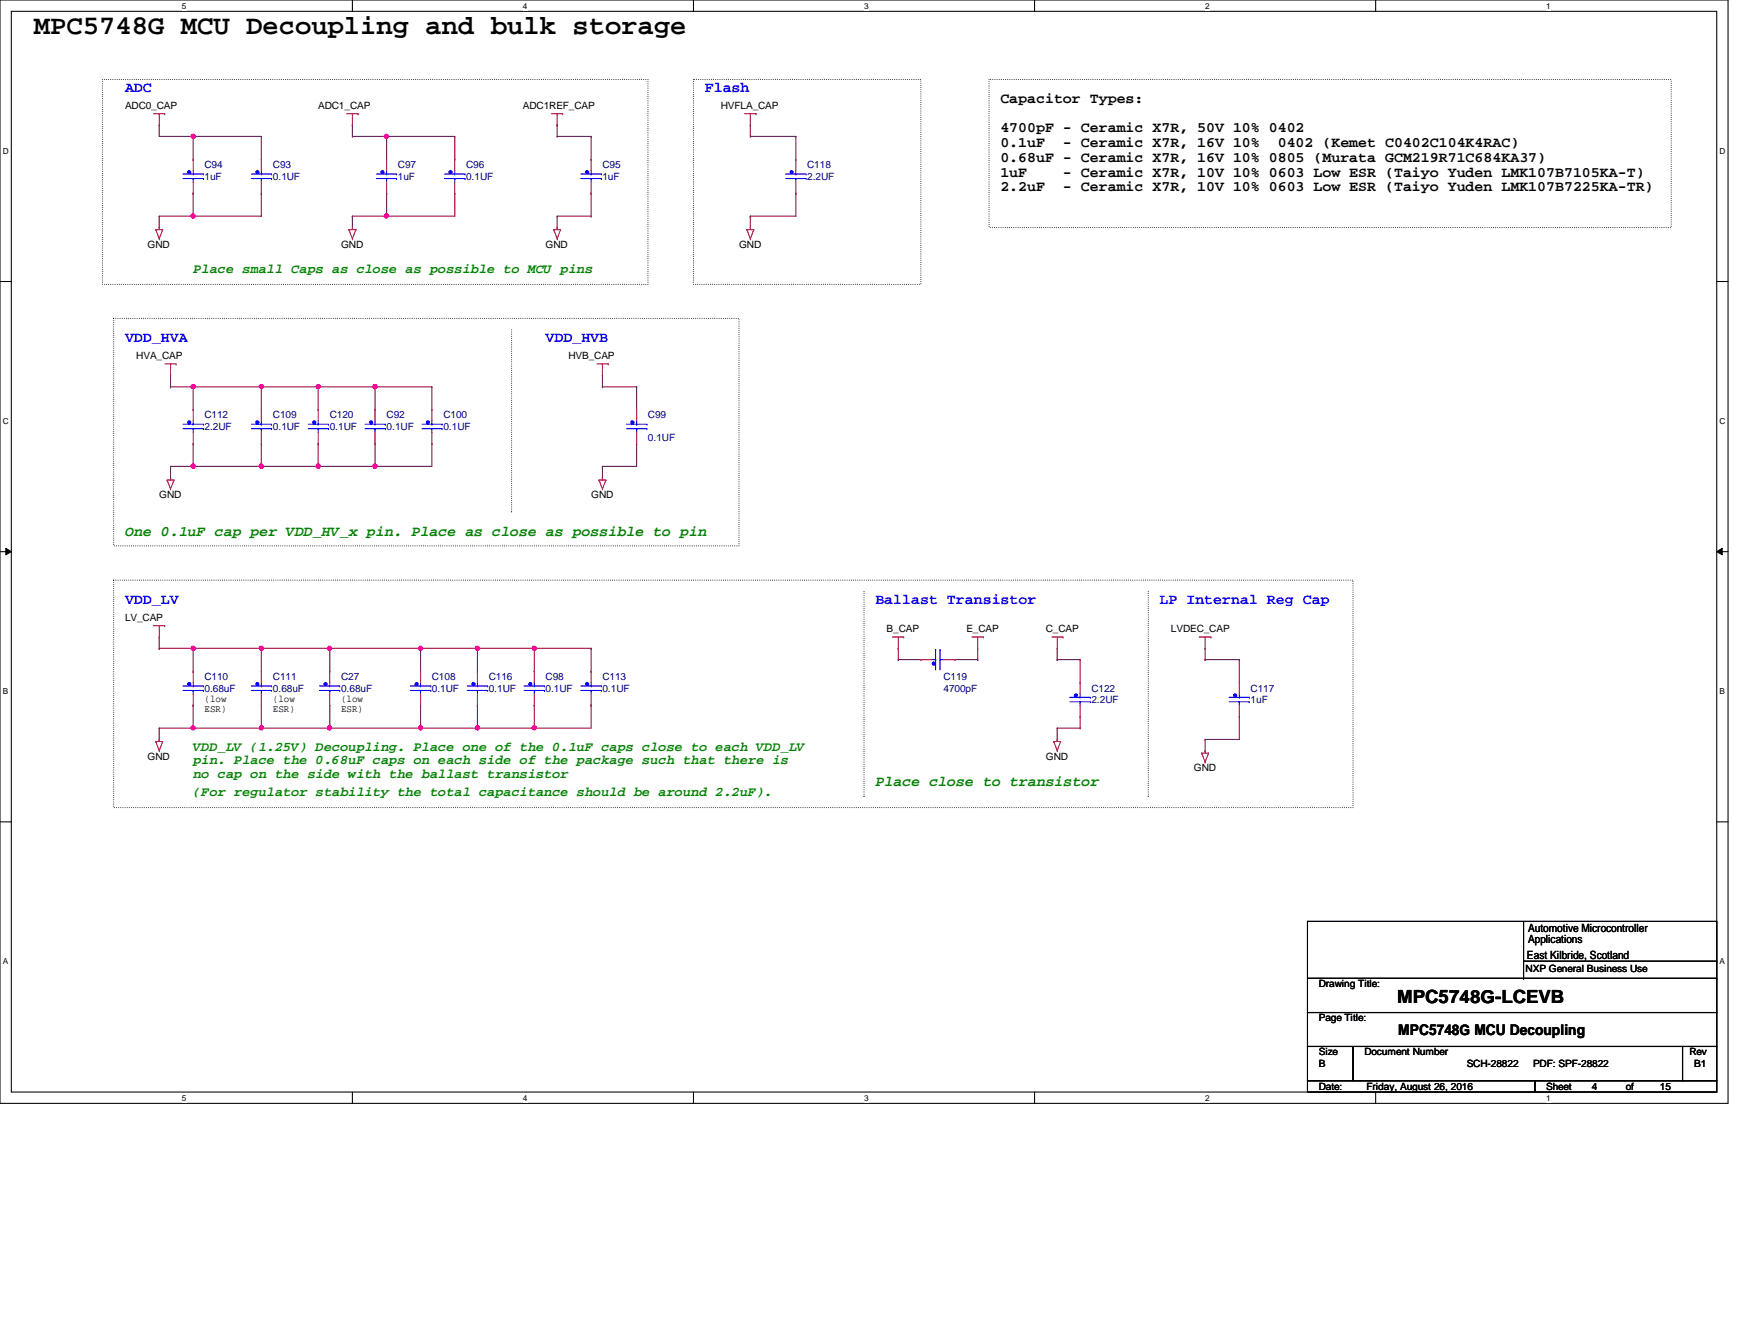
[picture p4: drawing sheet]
<svg xmlns="http://www.w3.org/2000/svg" width="279mm" height="216mm" viewBox="0 0 279 216" stroke-linecap="round" stroke-linejoin="round" font-family="sans-serif">
<path d="M0 0h278v177.4h-278zM1.8 1.8h274.3v173.8h-274.3z" fill="none" stroke="#000" stroke-width=".17"/>
<g fill="#fff">
<path d="M29.3 .2h.7v1.5h-.7z"/>
<path d="M29.3 175.8h.7v1.4h-.7z"/>
</g>
<path d="M56.7 0v1.8M56.7 175.6v1.8" fill="none" stroke="#000" stroke-width=".17"/>
<g fill="#fff">
<path d="M84.1 .2h.7v1.5h-.7z"/>
<path d="M84.1 175.8h.7v1.4h-.7z"/>
</g>
<path d="M111.5 0v1.8M111.5 175.6v1.8" fill="none" stroke="#000" stroke-width=".17"/>
<g fill="#fff">
<path d="M139 .2h.7v1.5h-.7z"/>
<path d="M139 175.8h.7v1.4h-.7z"/>
</g>
<path d="M166.4 0v1.8M166.4 175.6v1.8" fill="none" stroke="#000" stroke-width=".17"/>
<g fill="#fff">
<path d="M193.8 .2h.8v1.5h-.8z"/>
<path d="M193.8 175.8h.8v1.4h-.8z"/>
</g>
<path d="M221.3 0v1.8M221.3 175.6v1.8" fill="none" stroke="#000" stroke-width=".17"/>
<g fill="#fff">
<path d="M248.7 .2h.7v1.5h-.7z"/>
<path d="M248.7 175.8h.7v1.4h-.7z"/>
<path d="M.5 23.5h.9v1.5h-.9z"/>
<path d="M276.6 23.5h.9v1.5h-.9z"/>
<path d="M.5 67h.9v1.5h-.9z"/>
<path d="M276.6 67h.9v1.5h-.9z"/>
</g>
<path d="M0 45.3h1.8M276.1 45.3h1.9" fill="none" stroke="#000" stroke-width=".17"/>
<g fill="#fff">
<path d="M.5 110.4h.8v1.5h-.8z"/>
<path d="M276.6 110.4h.9v1.5h-.9z"/>
</g>
<path d="M0 88.7h1.8M276.1 88.7h1.9" fill="none" stroke="#000" stroke-width=".17"/>
<path d="M.9 88.1l.9 .6-.9 .5zM276.1 88.7l.9-.6v1.1z" fill="#000"/>
<path d="M.9 88.1l.9 .6-.9 .5zM276.1 88.7l.9-.6v1.1z" fill="none" stroke="#000" stroke-width=".16"/>
<g fill="#fff">
<path d="M.5 153.8h.8v1.5h-.8z"/>
<path d="M276.6 153.8h.9v1.5h-.9z"/>
</g>
<g fill="none" stroke="#000" stroke-width=".17">
<path d="M0 132.1h1.8M276.1 132.1h1.9M210.3 148.1h65.8v14.7h-65.8zM210.3 157.3h65.8M245.1 157.3h.1M245.1 148.1v9.2M245.1 154.5h31M276.1 157.3h.1M276.1 154.5h.1M210.3 162.8h65.8v5.4h-65.8zM210.3 168.2h7.3v5.5h-7.3zM210.3 173.7h36.6v1.9h-36.6z"/>
<path d="M217.6 168.2h53v5.5h-53zM246.9 173.7h29.2v1.9h-29.2zM270.6 168.2h5.5v5.5h-5.5z"/>
</g>
<path d="M16.5 12.8h87.7v32.9h-87.7zM111.5 12.8h36.6v32.9h-36.6zM159.1 12.8h109.7v23.8h-109.7zM18.3 51.2h100.6v36.6h-100.6zM82.3 53v29.3M18.3 93.3h199.3v36.5h-199.3zM82.3 82.3h.1M139 95.1v32.9M184.7 95.1v32.9M139 128h.1M184.7 128h.1" fill="none" stroke="#000" stroke-width=".17" stroke-dasharray="0 .3"/>
<g fill="none" stroke="#f00" stroke-width=".17">
<path d="M24.7 18.3h1.8M25.6 18.3v1.8M26.5 18.3h.1M55.8 18.3h1.8M56.7 18.3v1.8M57.6 18.3h.1M88.7 18.3h1.8M89.6 18.3v1.8M90.5 18.3h.1M119.8 18.3h1.8M120.7 18.3v1.8M121.6 18.3h.1"/>
<path d="M25.1 36.9h.1M25.1 36.9h1.1M25.1 36.9l.5 1.5M25.6 20.1h.1M25.6 36.6h.1M25.6 38.4h.1M25.6 36.6v.3M26.2 36.9h.1M26.2 36.9l-.6 1.5M56.1 36.9h.1M56.1 36.9h1.1M56.1 36.9l.6 1.5"/>
<path d="M56.7 20.1h.1M56.7 36.6h.1M56.7 38.4h.1M56.7 36.6v.3M57.2 36.9h.1M57.2 36.9l-.5 1.5M89.1 36.9h.1M89.1 36.9h1.1M89.1 36.9l.5 1.5M89.6 20.1h.1M89.6 36.6h.1M89.6 38.4h.1"/>
<path d="M89.6 36.6v.3M90.2 36.9h.1M90.2 36.9l-.6 1.5M120.1 36.9h.1M120.1 36.9h1.1M120.1 36.9l.6 1.5M120.7 20.1h.1M120.7 36.6h.1M120.7 38.4h.1M120.7 36.6v.3M121.2 36.9h.1M121.2 36.9l-.5 1.5"/>
<path d="M26.5 58.5h1.8M27.4 58.5v1.8M28.3 58.5h.1M96 58.5h1.8M96.9 58.5v1.8M97.8 58.5h.1M26.9 77.2h.1M26.9 77.2h1.1M26.9 77.2l.5 1.4M27.4 76.8h.1M27.4 78.6h.1M27.4 60.3h.1"/>
<path d="M27.4 76.8v.4M28 77.2h.1M28 77.2l-.6 1.4M96.4 77.2h.1M96.4 77.2h1.1M96.4 77.2l.5 1.4M96.9 76.8h.1M96.9 78.6h.1M96.9 60.3h.1M96.9 76.8v.4M97.5 77.2h.1M97.5 77.2l-.6 1.4"/>
<path d="M24.7 100.6h1.8M25.1 119.2h.1M25.1 119.2h1.1M25.1 119.2l.5 1.5M25.6 102.4h.1M25.6 118.9h.1M25.6 100.6v1.8M25.6 118.9v.3M26.2 119.2h.1M26.2 119.2l-.6 1.5M26.5 100.6h.1M143.6 102.4h1.8"/>
<path d="M144.5 104.2h.1M144.5 102.4v1.8M145.4 102.4h.1M156.3 102.4h1.9M157.3 104.2h.1M157.3 102.4v1.8M158.2 102.4h.1M169.2 102.4h1.8M169.5 119.2h.1M169.5 119.2h1.1M169.5 119.2l.6 1.5M170.1 104.2h.1"/>
<path d="M170.1 118.9h.1M170.1 102.4v1.8M170.1 118.9v.3M170.6 119.2h.1M170.6 119.2l-.5 1.5M171 102.4h.1M192.9 102.4h1.9M193.8 104.2h.1M193.8 102.4v1.8M194.8 102.4h.1M25.6 120.7h.1M170.1 120.7h.1"/>
<path d="M193.3 121.1h.1M193.3 121.1h1.1M193.3 121.1l.5 1.4M193.8 120.7h.1M193.8 122.5h.1M193.8 120.7v.4M194.4 121.1h.1M194.4 121.1l-.6 1.4"/>
</g>
<path d="M126.4 28.7h3.3M126.4 28h3.3M128 28.7h.1M128 28.7v.6M129.7 28.7h.1M129.7 28h.1" fill="none" stroke="#00f" stroke-width=".17"/>
<circle cx="127.3" cy="27.7" r=".26" fill="#00f"/>
<g fill="none" stroke="#00f" stroke-width=".17">
<path d="M128 28h.1M128 27.4v.6M67.9 68.9h3.2M67.9 68.2h3.2M69.5 68.9h.1M69.5 68.9v.6M71.1 68.9h.1M71.1 68.2h.1"/>
<circle cx="127.3" cy="27.7" r=".26"/>
</g>
<path d="M128 25.6h.1M128 31.1h.1M128 25.6v1.8M128 29.3v1.8" fill="none" stroke="#f00" stroke-width=".17"/>
<circle cx="68.8" cy="67.9" r=".26" fill="#00f"/>
<g fill="none" stroke="#00f" stroke-width=".17">
<path d="M69.5 68.2h.1M69.5 67.6v.6M75.1 111h3.3M75.1 110.3h3.3M76.8 111h.1M76.8 111v.5M78.4 111h.1M78.4 110.3h.1"/>
<circle cx="68.8" cy="67.9" r=".26"/>
</g>
<path d="M69.5 65.8h.1M69.5 71.3h.1M69.5 65.8v1.8M69.5 69.5v1.8" fill="none" stroke="#f00" stroke-width=".17"/>
<circle cx="76.2" cy="110" r=".26" fill="#00f"/>
<g fill="none" stroke="#00f" stroke-width=".17">
<path d="M49.6 68.9h3.2M49.6 68.2h3.2M51.2 68.9h.1M51.2 68.9v.6M52.8 68.9h.1M52.8 68.2h.1M76.8 110.3h.1M76.8 109.7v.6"/>
<circle cx="76.2" cy="110" r=".26"/>
</g>
<path d="M76.8 107.9h.1M76.8 113.4h.1M76.8 107.9v1.8M76.8 111.5v1.9" fill="none" stroke="#f00" stroke-width=".17"/>
<circle cx="50.5" cy="67.9" r=".26" fill="#00f"/>
<g fill="none" stroke="#00f" stroke-width=".17">
<path d="M51.2 68.2h.1M51.2 67.6v.6M51.4 111h3.3M51.4 110.3h3.3M53 111h.1M53 111v.5M54.7 111h.1M54.7 110.3h.1"/>
<circle cx="50.5" cy="67.9" r=".26"/>
</g>
<path d="M51.2 65.8h.1M51.2 71.3h.1M51.2 65.8v1.8M51.2 69.5v1.8" fill="none" stroke="#f00" stroke-width=".17"/>
<circle cx="52.4" cy="110" r=".26" fill="#00f"/>
<g fill="none" stroke="#00f" stroke-width=".17">
<path d="M71.5 28.7h3.3M71.5 28h3.3M73.2 28.7h.1M73.2 28.7v.6M74.8 28.7h.1M74.8 28h.1M53 110.3h.1M53 109.7v.6"/>
<circle cx="52.4" cy="110" r=".26"/>
</g>
<path d="M53 107.9h.1M53 113.4h.1M53 107.9v1.8M53 111.5v1.9" fill="none" stroke="#f00" stroke-width=".17"/>
<circle cx="72.5" cy="27.7" r=".26" fill="#00f"/>
<g fill="none" stroke="#00f" stroke-width=".17">
<path d="M73.2 28h.1M73.2 27.4v.6M84.3 111h3.3M84.3 110.3h3.3M85.9 111h.1M85.9 111v.5M87.6 111h.1M87.6 110.3h.1"/>
<circle cx="72.5" cy="27.7" r=".26"/>
</g>
<path d="M73.2 25.6h.1M73.2 31.1h.1M73.2 25.6v1.8M73.2 29.3v1.8" fill="none" stroke="#f00" stroke-width=".17"/>
<circle cx="85.3" cy="110" r=".26" fill="#00f"/>
<g fill="none" stroke="#00f" stroke-width=".17">
<path d="M29.4 111h3.3M29.4 110.3h3.3M31.1 111h.1M31.1 111v.5M32.7 111h.1M32.7 110.3h.1M85.9 110.3h.1M85.9 109.7v.6"/>
<circle cx="85.3" cy="110" r=".26"/>
</g>
<path d="M85.9 107.9h.1M85.9 113.4h.1M85.9 107.9v1.8M85.9 111.5v1.9" fill="none" stroke="#f00" stroke-width=".17"/>
<circle cx="30.4" cy="110" r=".26" fill="#00f"/>
<g fill="none" stroke="#00f" stroke-width=".17">
<path d="M29.4 28.7h3.3M29.4 28h3.3M31.1 28.7h.1M31.1 28.7v.6M32.7 28.7h.1M32.7 28h.1M31.1 110.3h.1M31.1 109.7v.6"/>
<circle cx="30.4" cy="110" r=".26"/>
</g>
<path d="M31.1 107.9h.1M31.1 113.4h.1M31.1 107.9v1.8M31.1 111.5v1.9" fill="none" stroke="#f00" stroke-width=".17"/>
<circle cx="30.4" cy="27.7" r=".26" fill="#00f"/>
<g fill="none" stroke="#00f" stroke-width=".17">
<path d="M31.1 28h.1M31.1 27.4v.6M58.7 68.9h3.3M58.7 68.2h3.3M60.3 68.9h.1M60.3 68.9v.6M62 68.9h.1M62 68.2h.1"/>
<circle cx="30.4" cy="27.7" r=".26"/>
</g>
<path d="M31.1 25.6h.1M31.1 31.1h.1M31.1 25.6v1.8M31.1 29.3v1.8" fill="none" stroke="#f00" stroke-width=".17"/>
<circle cx="59.7" cy="67.9" r=".26" fill="#00f"/>
<g fill="none" stroke="#00f" stroke-width=".17">
<path d="M40.4 68.9h3.3M40.4 68.2h3.3M42 68.9h.1M42 68.9v.6M43.7 68.9h.1M43.7 68.2h.1M60.3 68.2h.1M60.3 67.6v.6"/>
<circle cx="59.7" cy="67.9" r=".26"/>
</g>
<path d="M60.3 65.8h.1M60.3 71.3h.1M60.3 65.8v1.8M60.3 69.5v1.8" fill="none" stroke="#f00" stroke-width=".17"/>
<circle cx="41.4" cy="67.9" r=".26" fill="#00f"/>
<g fill="none" stroke="#00f" stroke-width=".17">
<path d="M42 68.2h.1M42 67.6v.6M93.4 111h3.3M93.4 110.3h3.3M95.1 111h.1M95.1 111v.5M96.7 111h.1M96.7 110.3h.1"/>
<circle cx="41.4" cy="67.9" r=".26"/>
</g>
<path d="M42 65.8h.1M42 71.3h.1M42 65.8v1.8M42 69.5v1.8" fill="none" stroke="#f00" stroke-width=".17"/>
<circle cx="94.4" cy="110" r=".26" fill="#00f"/>
<g fill="none" stroke="#00f" stroke-width=".17">
<path d="M95.1 110.3h.1M95.1 109.7v.6M197.7 112.8h3.3M197.7 112.1h3.3M199.3 112.8h.1M199.3 112.8v.6M201 112.8h.1M201 112.1h.1"/>
<circle cx="94.4" cy="110" r=".26"/>
</g>
<path d="M95.1 107.9h.1M95.1 113.4h.1M95.1 107.9v1.8M95.1 111.5v1.9" fill="none" stroke="#f00" stroke-width=".17"/>
<circle cx="198.7" cy="111.8" r=".26" fill="#00f"/>
<g fill="none" stroke="#00f" stroke-width=".17">
<path d="M60.5 28.7h3.3M60.5 28h3.3M62.2 28.7h.1M62.2 28.7v.6M63.8 28.7h.1M63.8 28h.1M199.3 112.1h.1M199.3 111.5v.6"/>
<circle cx="198.7" cy="111.8" r=".26"/>
</g>
<path d="M199.3 109.7h.1M199.3 115.2h.1M199.3 109.7v1.8M199.3 113.4v1.8" fill="none" stroke="#f00" stroke-width=".17"/>
<circle cx="61.5" cy="27.7" r=".26" fill="#00f"/>
<g fill="none" stroke="#00f" stroke-width=".17">
<path d="M62.2 28h.1M62.2 27.4v.6M172.1 112.8h3.3M172.1 112.1h3.3M173.7 112.8h.1M173.7 112.8v.6M175.4 112.8h.1M175.4 112.1h.1"/>
<circle cx="61.5" cy="27.7" r=".26"/>
</g>
<path d="M62.2 25.6h.1M62.2 31.1h.1M62.2 25.6v1.8M62.2 29.3v1.8" fill="none" stroke="#f00" stroke-width=".17"/>
<circle cx="173.1" cy="111.8" r=".26" fill="#00f"/>
<g fill="none" stroke="#00f" stroke-width=".17">
<path d="M93.4 28.7h3.3M93.4 28h3.3M95.1 28.7h.1M95.1 28.7v.6M96.7 28.7h.1M96.7 28h.1M173.7 112.1h.1M173.7 111.5v.6"/>
<circle cx="173.1" cy="111.8" r=".26"/>
</g>
<path d="M173.7 109.7h.1M173.7 115.2h.1M173.7 109.7v1.8M173.7 113.4v1.8" fill="none" stroke="#f00" stroke-width=".17"/>
<circle cx="94.4" cy="27.7" r=".26" fill="#00f"/>
<g fill="none" stroke="#00f" stroke-width=".17">
<path d="M95.1 28h.1M95.1 27.4v.6M100.8 68.9h3.3M100.8 68.2h3.3M102.4 68.9h.1M102.4 68.9v.6M104.1 68.9h.1M104.1 68.2h.1"/>
<circle cx="94.4" cy="27.7" r=".26"/>
</g>
<path d="M95.1 25.6h.1M95.1 31.1h.1M95.1 25.6v1.8M95.1 29.3v1.8" fill="none" stroke="#f00" stroke-width=".17"/>
<circle cx="101.7" cy="67.9" r=".26" fill="#00f"/>
<g fill="none" stroke="#00f" stroke-width=".17">
<path d="M102.4 68.2h.1M102.4 67.6v.6M150.5 104.4h.1M150.5 104.4v3.3M151.2 104.4h.1M151.2 106h.1M151.2 104.4v3.3M151.2 106h.6"/>
<circle cx="101.7" cy="67.9" r=".26"/>
</g>
<path d="M102.4 65.8h.1M102.4 71.3h.1M102.4 65.8v1.8M102.4 69.5v1.8" fill="none" stroke="#f00" stroke-width=".17"/>
<circle cx="150.2" cy="106.7" r=".26" fill="#00f"/>
<g fill="none" stroke="#00f" stroke-width=".17">
<path d="M40.4 111h3.3M40.4 110.3h3.3M42 111h.1M42 111v.5M43.7 111h.1M43.7 110.3h.1M149.9 106h.6M150.5 106h.1"/>
<circle cx="150.2" cy="106.7" r=".26"/>
</g>
<path d="M148.1 106h.1M148.1 106h1.8M151.8 106h1.8M153.6 106h.1" fill="none" stroke="#f00" stroke-width=".17"/>
<circle cx="41.4" cy="110" r=".26" fill="#00f"/>
<g fill="none" stroke="#00f" stroke-width=".17">
<path d="M29.4 68.9h3.3M29.4 68.2h3.3M31.1 68.9h.1M31.1 68.9v.6M32.7 68.9h.1M32.7 68.2h.1M42 110.3h.1M42 109.7v.6"/>
<circle cx="41.4" cy="110" r=".26"/>
</g>
<path d="M42 107.9h.1M42 113.4h.1M42 107.9v1.8M42 111.5v1.9" fill="none" stroke="#f00" stroke-width=".17"/>
<circle cx="30.4" cy="67.9" r=".26" fill="#00f"/>
<g fill="none" stroke="#00f" stroke-width=".17">
<path d="M31.1 68.2h.1M31.1 67.6v.6M66 111h3.3M66 110.3h3.3M67.6 111h.1M67.6 111v.5M69.3 111h.1M69.3 110.3h.1"/>
<circle cx="30.4" cy="67.9" r=".26"/>
</g>
<path d="M31.1 65.8h.1M31.1 71.3h.1M31.1 65.8v1.8M31.1 69.5v1.8" fill="none" stroke="#f00" stroke-width=".17"/>
<circle cx="67" cy="110" r=".26" fill="#00f"/>
<g fill="none" stroke="#00f" stroke-width=".17">
<path d="M40.4 28.7h3.3M40.4 28h3.3M42 28.7h.1M42 28.7v.6M43.7 28.7h.1M43.7 28h.1M67.6 110.3h.1M67.6 109.7v.6"/>
<circle cx="67" cy="110" r=".26"/>
</g>
<path d="M67.6 107.9h.1M67.6 113.4h.1M67.6 107.9v1.8M67.6 111.5v1.9" fill="none" stroke="#f00" stroke-width=".17"/>
<circle cx="41.4" cy="27.7" r=".26" fill="#00f"/>
<g fill="none" stroke="#00f" stroke-width=".17">
<path d="M42 28h.1M42 27.4v.6"/>
<circle cx="41.4" cy="27.7" r=".26"/>
</g>
<path d="M42 25.6h.1M42 31.1h.1M42 25.6v1.8M42 29.3v1.8" fill="none" stroke="#f00" stroke-width=".17"/>
<path d="M25.6 21.9h5.5M25.6 34.8h5.5M31.1 21.9h.1M31.1 34.8h.1M31.1 21.9v3.7" fill="none" stroke="#800040" stroke-width=".17"/>
<circle cx="31.1" cy="21.9" r=".34" fill="#f0f"/>
<circle cx="31.1" cy="21.9" r=".34" fill="none" stroke="#f0f" stroke-width=".17"/>
<path d="M31.1 31.1h.1M31.1 34.8h.1M31.1 31.1v3.7M31.1 34.8h10.9" fill="none" stroke="#800040" stroke-width=".17"/>
<circle cx="31.1" cy="34.7" r=".34" fill="#f0f"/>
<circle cx="31.1" cy="34.7" r=".34" fill="none" stroke="#f0f" stroke-width=".17"/>
<g fill="none" stroke="#800040" stroke-width=".17">
<path d="M25.6 34.8h.1M25.6 20.1h.1M25.6 20.1v1.8M25.6 34.8v1.8M31.1 21.9h.1M31.1 21.9h10.9M42 31.1h.1M42 21.9h.1M42 21.9v3.7M42 31.1v3.7M56.7 21.9h.1M56.7 34.8h.1"/>
<path d="M56.7 21.9h5.5M56.7 34.8h16.5M62.2 21.9h.1M62.2 31.1h.1M62.2 34.8h.1M62.2 21.9v3.7M62.2 31.1v3.7M89.6 34.8h.1M89.6 20.1h.1M89.6 21.9h.1M89.6 21.9h5.5M89.6 34.8h5.5"/>
<path d="M89.6 20.1v1.8M89.6 34.8v1.8M95.1 21.9h.1M95.1 31.1h.1M95.1 34.8h.1M95.1 21.9v3.7M95.1 31.1v3.7"/>
</g>
<circle cx="62.1" cy="34.7" r=".34" fill="#f0f"/>
<circle cx="62.1" cy="34.7" r=".34" fill="none" stroke="#f0f" stroke-width=".17"/>
<path d="M56.7 34.8h.1M56.7 20.1h.1M56.7 20.1v1.8M56.7 34.8v1.8M62.2 21.9h.1M62.2 21.9h11" fill="none" stroke="#800040" stroke-width=".17"/>
<circle cx="62.1" cy="21.9" r=".34" fill="#f0f"/>
<circle cx="62.1" cy="21.9" r=".34" fill="none" stroke="#f0f" stroke-width=".17"/>
<path d="M31.1 75h.1M31.1 75h10.9" fill="none" stroke="#800040" stroke-width=".17"/>
<circle cx="42" cy="74.9" r=".35" fill="#f0f"/>
<circle cx="42" cy="74.9" r=".35" fill="none" stroke="#f0f" stroke-width=".17"/>
<circle cx="31.1" cy="74.9" r=".35" fill="#f0f"/>
<circle cx="31.1" cy="74.9" r=".35" fill="none" stroke="#f0f" stroke-width=".17"/>
<path d="M42 71.3h.1M42 75h.1M42 62.2h.1M42 62.2v3.6M42 71.3v3.7M42 75h9.2M42 62.2h9.2" fill="none" stroke="#800040" stroke-width=".17"/>
<circle cx="51.2" cy="62.1" r=".34" fill="#f0f"/>
<circle cx="51.2" cy="62.1" r=".34" fill="none" stroke="#f0f" stroke-width=".17"/>
<path d="M31.1 62.2h.1M31.1 62.2h10.9" fill="none" stroke="#800040" stroke-width=".17"/>
<circle cx="42" cy="62.1" r=".34" fill="#f0f"/>
<circle cx="42" cy="62.1" r=".34" fill="none" stroke="#f0f" stroke-width=".17"/>
<circle cx="31.1" cy="62.1" r=".34" fill="#f0f"/>
<circle cx="31.1" cy="62.1" r=".34" fill="none" stroke="#f0f" stroke-width=".17"/>
<path d="M27.4 62.2h.1M27.4 62.2h3.7M31.1 62.2h.1M31.1 71.3h.1M31.1 62.2v3.6M31.1 71.3v3.7M51.2 71.3h.1M51.2 75h.1M51.2 71.3v3.7M51.2 75h9.1" fill="none" stroke="#800040" stroke-width=".17"/>
<circle cx="60.3" cy="74.9" r=".35" fill="#f0f"/>
<circle cx="60.3" cy="74.9" r=".35" fill="none" stroke="#f0f" stroke-width=".17"/>
<circle cx="51.2" cy="74.9" r=".35" fill="#f0f"/>
<circle cx="51.2" cy="74.9" r=".35" fill="none" stroke="#f0f" stroke-width=".17"/>
<path d="M27.4 75h.1M27.4 62.2h.1M27.4 75h3.7M27.4 60.3v1.9M51.2 62.2h.1M51.2 62.2v3.6M60.3 71.3h.1M60.3 75h.1M60.3 62.2h.1M60.3 75h9.2M60.3 62.2v3.6M60.3 71.3v3.7" fill="none" stroke="#800040" stroke-width=".17"/>
<circle cx="60.3" cy="62.1" r=".34" fill="#f0f"/>
<circle cx="60.3" cy="62.1" r=".34" fill="none" stroke="#f0f" stroke-width=".17"/>
<g fill="none" stroke="#800040" stroke-width=".17">
<path d="M120.7 20.1h.1M120.7 21.9h.1M120.7 34.8h.1M120.7 20.1v1.8M120.7 34.8v1.8M120.7 21.9h7.3M128 21.9h.1M128 31.1h.1M128 21.9v3.7M128 31.1v3.7h-7.3M27.4 76.8h.1M27.4 75v1.8"/>
<path d="M51.2 62.2h.1M51.2 62.2h18.3M60.3 62.2h.1M69.5 71.3h.1M69.5 62.2h.1M69.5 62.2v3.6M69.5 71.3v3.7M96.9 75h.1M96.9 62.2h.1M96.9 60.3h.1M96.9 62.2h5.5M96.9 75h5.5"/>
<path d="M96.9 60.3v1.9M96.9 75v1.8M25.6 104.2h.1M25.6 118.9h.1M25.6 117.1h.1M25.6 102.4v1.8M25.6 117.1v1.8M25.6 117.1h5.5M67.6 113.4h.1M67.6 117.1h.1M67.6 117.1h9.2M67.6 113.4v3.7"/>
<path d="M144.5 106h.1M144.5 104.2v1.8M144.5 106h3.6M157.3 106h.1M157.3 104.2v1.8M193.8 106h.1M193.8 118.9h.1M193.8 106h5.5M193.8 104.2v1.8M193.8 118.9v1.8M193.8 118.9h5.5M193.8 120.7h.1"/>
</g>
<circle cx="76.8" cy="117" r=".34" fill="#f0f"/>
<circle cx="76.8" cy="117" r=".34" fill="none" stroke="#f0f" stroke-width=".17"/>
<circle cx="67.6" cy="117" r=".34" fill="#f0f"/>
<circle cx="67.6" cy="117" r=".34" fill="none" stroke="#f0f" stroke-width=".17"/>
<path d="M67.6 104.2h.1M67.6 104.2v3.7M67.6 104.2h9.2M199.3 106h.1M199.3 115.2h.1M199.3 106v3.7M199.3 115.2v3.7" fill="none" stroke="#800040" stroke-width=".17"/>
<circle cx="76.8" cy="104.2" r=".34" fill="#f0f"/>
<circle cx="76.8" cy="104.2" r=".34" fill="none" stroke="#f0f" stroke-width=".17"/>
<circle cx="67.6" cy="104.2" r=".34" fill="#f0f"/>
<circle cx="67.6" cy="104.2" r=".34" fill="none" stroke="#f0f" stroke-width=".17"/>
<g fill="none" stroke="#800040" stroke-width=".17">
<path d="M73.2 21.9h.1M73.2 31.1h.1M73.2 21.9v3.7M73.2 31.1v3.7M102.4 62.2h.1M102.4 71.3h.1M102.4 62.2v3.6M102.4 71.3v3.7M25.6 104.2h.1M25.6 104.2h16.4M31.1 104.2h.1M31.1 104.2v3.7"/>
<path d="M42 104.2h.1"/>
</g>
<circle cx="31.1" cy="104.2" r=".34" fill="#f0f"/>
<circle cx="31.1" cy="104.2" r=".34" fill="none" stroke="#f0f" stroke-width=".17"/>
<circle cx="42" cy="104.2" r=".34" fill="#f0f"/>
<circle cx="42" cy="104.2" r=".34" fill="none" stroke="#f0f" stroke-width=".17"/>
<path d="M31.1 113.4h.1M31.1 113.4v3.7h10.9M42 117.1h.1" fill="none" stroke="#800040" stroke-width=".17"/>
<circle cx="31.1" cy="117" r=".34" fill="#f0f"/>
<circle cx="31.1" cy="117" r=".34" fill="none" stroke="#f0f" stroke-width=".17"/>
<circle cx="42" cy="117" r=".34" fill="#f0f"/>
<circle cx="42" cy="117" r=".34" fill="none" stroke="#f0f" stroke-width=".17"/>
<path d="M76.8 113.4h.1M76.8 104.2h.1M76.8 104.2v3.7M76.8 113.4v3.7M76.8 104.2h9.1" fill="none" stroke="#800040" stroke-width=".17"/>
<circle cx="85.9" cy="104.2" r=".34" fill="#f0f"/>
<circle cx="85.9" cy="104.2" r=".34" fill="none" stroke="#f0f" stroke-width=".17"/>
<path d="M76.8 117.1h.1M76.8 117.1h9.1" fill="none" stroke="#800040" stroke-width=".17"/>
<circle cx="85.9" cy="117" r=".34" fill="#f0f"/>
<circle cx="85.9" cy="117" r=".34" fill="none" stroke="#f0f" stroke-width=".17"/>
<g fill="none" stroke="#800040" stroke-width=".17">
<path d="M42 104.2h.1M42 104.2h11M42 104.2v3.7M53 104.2h.1M53 104.2v3.7M85.9 113.4h.1M85.9 104.2h.1M85.9 117.1h.1M85.9 104.2v3.7M85.9 113.4v3.7M85.9 104.2h9.2M95.1 113.4h.1"/>
<path d="M95.1 104.2h.1M95.1 113.4v3.7h-9.2M95.1 104.2v3.7M170.1 106h.1M170.1 117.1h.1M170.1 118.9h.1M170.1 117.1h3.6M170.1 104.2v1.8M170.1 117.1v1.8M170.1 106h3.6M173.7 106h.1M173.7 117.1h.1"/>
<path d="M173.7 106v3.7M173.7 115.2v1.9"/>
</g>
<circle cx="53" cy="104.2" r=".34" fill="#f0f"/>
<circle cx="53" cy="104.2" r=".34" fill="none" stroke="#f0f" stroke-width=".17"/>
<path d="M53 104.2h.1M53 117.1h.1M53 104.2h14.6M53 113.4v3.7" fill="none" stroke="#800040" stroke-width=".17"/>
<circle cx="53" cy="117" r=".34" fill="#f0f"/>
<circle cx="53" cy="117" r=".34" fill="none" stroke="#f0f" stroke-width=".17"/>
<path d="M42 117.1h.1M42 117.1h25.6M42 113.4v3.7M53 117.1h.1M153.6 106h3.7M157.3 106h.1" fill="none" stroke="#800040" stroke-width=".17"/>
<circle cx="31.1" cy="21.9" r=".34" fill="#f0f"/>
<circle cx="31.1" cy="21.9" r=".34" fill="none" stroke="#f0f" stroke-width=".17"/>
<circle cx="31.1" cy="34.7" r=".34" fill="#f0f"/>
<circle cx="31.1" cy="34.7" r=".34" fill="none" stroke="#f0f" stroke-width=".17"/>
<circle cx="62.1" cy="34.7" r=".34" fill="#f0f"/>
<circle cx="62.1" cy="34.7" r=".34" fill="none" stroke="#f0f" stroke-width=".17"/>
<circle cx="62.1" cy="21.9" r=".34" fill="#f0f"/>
<circle cx="62.1" cy="21.9" r=".34" fill="none" stroke="#f0f" stroke-width=".17"/>
<circle cx="42" cy="74.9" r=".35" fill="#f0f"/>
<circle cx="42" cy="74.9" r=".35" fill="none" stroke="#f0f" stroke-width=".17"/>
<circle cx="31.1" cy="74.9" r=".35" fill="#f0f"/>
<circle cx="31.1" cy="74.9" r=".35" fill="none" stroke="#f0f" stroke-width=".17"/>
<circle cx="51.2" cy="62.1" r=".34" fill="#f0f"/>
<circle cx="51.2" cy="62.1" r=".34" fill="none" stroke="#f0f" stroke-width=".17"/>
<circle cx="42" cy="62.1" r=".34" fill="#f0f"/>
<circle cx="42" cy="62.1" r=".34" fill="none" stroke="#f0f" stroke-width=".17"/>
<circle cx="31.1" cy="62.1" r=".34" fill="#f0f"/>
<circle cx="31.1" cy="62.1" r=".34" fill="none" stroke="#f0f" stroke-width=".17"/>
<circle cx="60.3" cy="74.9" r=".35" fill="#f0f"/>
<circle cx="60.3" cy="74.9" r=".35" fill="none" stroke="#f0f" stroke-width=".17"/>
<circle cx="51.2" cy="74.9" r=".35" fill="#f0f"/>
<circle cx="51.2" cy="74.9" r=".35" fill="none" stroke="#f0f" stroke-width=".17"/>
<circle cx="60.3" cy="62.1" r=".34" fill="#f0f"/>
<circle cx="60.3" cy="62.1" r=".34" fill="none" stroke="#f0f" stroke-width=".17"/>
<circle cx="76.8" cy="117" r=".34" fill="#f0f"/>
<circle cx="76.8" cy="117" r=".34" fill="none" stroke="#f0f" stroke-width=".17"/>
<circle cx="67.6" cy="117" r=".34" fill="#f0f"/>
<circle cx="67.6" cy="117" r=".34" fill="none" stroke="#f0f" stroke-width=".17"/>
<circle cx="76.8" cy="104.2" r=".34" fill="#f0f"/>
<circle cx="76.8" cy="104.2" r=".34" fill="none" stroke="#f0f" stroke-width=".17"/>
<circle cx="67.6" cy="104.2" r=".34" fill="#f0f"/>
<circle cx="67.6" cy="104.2" r=".34" fill="none" stroke="#f0f" stroke-width=".17"/>
<circle cx="31.1" cy="104.2" r=".34" fill="#f0f"/>
<circle cx="31.1" cy="104.2" r=".34" fill="none" stroke="#f0f" stroke-width=".17"/>
<circle cx="42" cy="104.2" r=".34" fill="#f0f"/>
<circle cx="42" cy="104.2" r=".34" fill="none" stroke="#f0f" stroke-width=".17"/>
<circle cx="31.1" cy="117" r=".34" fill="#f0f"/>
<circle cx="31.1" cy="117" r=".34" fill="none" stroke="#f0f" stroke-width=".17"/>
<circle cx="42" cy="117" r=".34" fill="#f0f"/>
<circle cx="42" cy="117" r=".34" fill="none" stroke="#f0f" stroke-width=".17"/>
<circle cx="85.9" cy="104.2" r=".34" fill="#f0f"/>
<circle cx="85.9" cy="104.2" r=".34" fill="none" stroke="#f0f" stroke-width=".17"/>
<circle cx="85.9" cy="117" r=".34" fill="#f0f"/>
<circle cx="85.9" cy="117" r=".34" fill="none" stroke="#f0f" stroke-width=".17"/>
<circle cx="53" cy="104.2" r=".34" fill="#f0f"/>
<circle cx="53" cy="104.2" r=".34" fill="none" stroke="#f0f" stroke-width=".17"/>
<circle cx="53" cy="117" r=".34" fill="#f0f"/>
<circle cx="53" cy="117" r=".34" fill="none" stroke="#f0f" stroke-width=".17"/>
<text font-size="4.4" x="5.5" y="5.5">MPC5748G MCU Decoupling and bulk storage</text>
<text font-size="2.9" x="224.7" y="161.2">MPC5748G-LCEVB</text>
<g font-size="2.4" fill="#00f">
<text x="20.1" y="14.7">ADC</text>
<text x="113.4" y="14.7">Flash</text>
<text x="20.1" y="55">VDD_HVA</text>
<text x="87.8" y="55">VDD_HVB</text>
<text x="20.1" y="97">VDD_LV</text>
<text x="140.8" y="97">Ballast Transistor</text>
<text x="186.5" y="97">LP Internal Reg Cap</text>
</g>
<g font-size="2.4">
<text x="160.9" y="16.6">Capacitor Types:</text>
<text x="160.9" y="21.3">4700pF - Ceramic X7R, 50V 10% 0402</text>
<text x="160.9" y="23.7">0.1uF</text>
<text x="171" y="23.7">- Ceramic X7R, 16V 10%</text>
<text x="205.5" y="23.7">0402 (Kemet C0402C104K4RAC)</text>
<text x="160.9" y="26">0.68uF - Ceramic X7R, 16V 10% 0805 (Murata GCM219R71C684KA37)</text>
<text x="160.9" y="28.4">1uF</text>
<text x="171" y="28.4">- Ceramic X7R, 10V 10% 0603 Low ESR (Taiyo Yuden LMK107B7105KA-T)</text>
<text x="160.9" y="30.8">2.2uF</text>
<text x="171" y="30.8">- Ceramic X7R, 10V 10% 0603 Low ESR (Taiyo Yuden LMK107B7225KA-TR)</text>
<text x="224.9" y="166.4">MPC5748G MCU Decoupling</text>
</g>
<g font-size="2.4" fill="#008000">
<text x="20.1" y="86.1">One 0.1uF cap per VDD_HV_x pin. Place as close as possible to pin</text>
<text x="140.8" y="126.3">Place close to transistor</text>
</g>
<g font-size="2.2" fill="#008000">
<text x="31.1" y="43.9">Place small Caps as close as possible to MCU pins</text>
<text x="31.1" y="120.7">VDD_LV (1.25V) Decoupling. Place one of the 0.1uF caps close to each VDD_LV</text>
<text x="31.1" y="122.9">pin. Place the 0.68uF caps on each side of the package such that there is</text>
<text x="31.1" y="125">no cap on the side with the ballast transistor</text>
<text x="31.1" y="128">(For regulator stability the total capacitance should be around 2.2uF).</text>
</g>
<g font-size="1.8">
<text x="245.8" y="149.8">Automotive Microcontroller</text>
<text x="245.6" y="154.2">East Kilbride, Scotland</text>
<text x="245.8" y="151.6">Applications</text>
</g>
<g font-size="1.6">
<text x="20.1" y="17.5">ADC0_CAP</text>
<text x="51.2" y="17.5">ADC1_CAP</text>
<text x="84.1" y="17.5">ADC1REF_CAP</text>
<text x="116" y="17.5">HVFLA_CAP</text>
<text x="23.7" y="39.8">GND</text>
<text x="54.9" y="39.8">GND</text>
<text x="87.8" y="39.8">GND</text>
<text x="118.9" y="39.8">GND</text>
<text x="21.9" y="57.7">HVA_CAP</text>
<text x="91.4" y="57.7">HVB_CAP</text>
<text x="25.6" y="80.1">GND</text>
<text x="95.1" y="80.1">GND</text>
<text x="20.1" y="99.8">LV_CAP</text>
<text x="142.6" y="101.6">B_CAP</text>
<text x="155.4" y="101.6">E_CAP</text>
<text x="168.2" y="101.6">C_CAP</text>
<text x="188.3" y="101.6">LVDEC_CAP</text>
<text x="32.9" y="112.8">(low</text>
<text x="43.9" y="112.8">(low</text>
<text x="54.9" y="112.8">(low</text>
<text x="32.9" y="114.4">ESR)</text>
<text x="43.9" y="114.4">ESR)</text>
<text x="54.9" y="114.4">ESR)</text>
<text x="23.7" y="122.1">GND</text>
<text x="168.2" y="122.1">GND</text>
<text x="192" y="124">GND</text>
<text x="212.1" y="158.7">Drawing Title:</text>
<text x="245.4" y="156.3">NXP General Business Use</text>
<text x="212.1" y="164.2">Page Title:</text>
<text x="212.1" y="169.7">Size</text>
<text x="212.1" y="171.5">B</text>
<text x="219.5" y="169.7">Document Number</text>
<text x="235.9" y="171.5">SCH-28822</text>
<text x="246.6" y="171.5">PDF: SPF-28822</text>
<text x="271.7" y="169.7">Rev</text>
<text x="272.5" y="171.5">B1</text>
<text x="212.1" y="175.2">Date:</text>
<text x="219.8" y="175.2">Friday, August 26, 2016</text>
<text x="248.7" y="175.2">Sheet</text>
<text x="256" y="175.2">4</text>
<text x="261.5" y="175.2">of</text>
<text x="267" y="175.2">15</text>
</g>
<g font-size="1.6" fill="#000080">
<text x="32.9" y="27.1">C94</text>
<text x="32.9" y="28.9">1uF</text>
<text x="43.9" y="27.1">C93</text>
<text x="43.9" y="28.9">0.1UF</text>
<text x="64" y="27.1">C97</text>
<text x="64" y="28.9">1uF</text>
<text x="75" y="27.1">C96</text>
<text x="75" y="28.9">0.1UF</text>
<text x="96.9" y="27.1">C95</text>
<text x="96.9" y="28.9">1uF</text>
<text x="129.8" y="27.1">C118</text>
<text x="129.8" y="28.9">2.2UF</text>
<text x="32.9" y="67.3">C112</text>
<text x="32.9" y="69.1">2.2UF</text>
<text x="43.9" y="67.3">C109</text>
<text x="43.9" y="69.1">0.1UF</text>
<text x="53" y="67.3">C120</text>
<text x="53" y="69.1">0.1UF</text>
<text x="62.2" y="67.3">C92</text>
<text x="62.2" y="69.1">0.1UF</text>
<text x="71.3" y="67.3">C100</text>
<text x="71.3" y="69.1">0.1UF</text>
<text x="104.2" y="67.3">C99</text>
<text x="104.2" y="70.9">0.1UF</text>
<text x="32.9" y="109.3">C110</text>
<text x="32.9" y="111.2">0.68uF</text>
<text x="43.9" y="109.3">C111</text>
<text x="43.9" y="111.2">0.68uF</text>
<text x="54.9" y="109.3">C27</text>
<text x="54.9" y="111.2">0.68uF</text>
<text x="69.5" y="109.3">C108</text>
<text x="69.5" y="111.2">0.1UF</text>
<text x="78.6" y="109.3">C116</text>
<text x="78.6" y="111.2">0.1UF</text>
<text x="87.8" y="109.3">C98</text>
<text x="87.8" y="111.2">0.1UF</text>
<text x="96.9" y="109.3">C113</text>
<text x="96.9" y="111.2">0.1UF</text>
<text x="151.8" y="109.3">C119</text>
<text x="151.8" y="111.2">4700pF</text>
<text x="175.6" y="111.2">C122</text>
<text x="175.6" y="113">2.2UF</text>
<text x="201.2" y="111.2">C117</text>
<text x="201.2" y="113">1uF</text>
</g>
<g font-size="1.3">
<text x="29.3" y="1.4">5</text>
<text x="84.1" y="1.4">4</text>
<text x="139" y="1.4">3</text>
<text x="193.8" y="1.4">2</text>
<text x="248.7" y="1.4">1</text>
<text x=".5" y="24.7">D</text>
<text x="276.6" y="24.7">D</text>
<text x=".5" y="68.2">C</text>
<text x="276.6" y="68.2">C</text>
<text x=".5" y="111.6">B</text>
<text x="276.6" y="111.6">B</text>
<text x=".5" y="155">A</text>
<text x="276.6" y="155">A</text>
<text x="29.3" y="177">5</text>
<text x="84.1" y="177">4</text>
<text x="139" y="177">3</text>
<text x="193.8" y="177">2</text>
<text x="248.7" y="177">1</text>
</g>
</svg>
